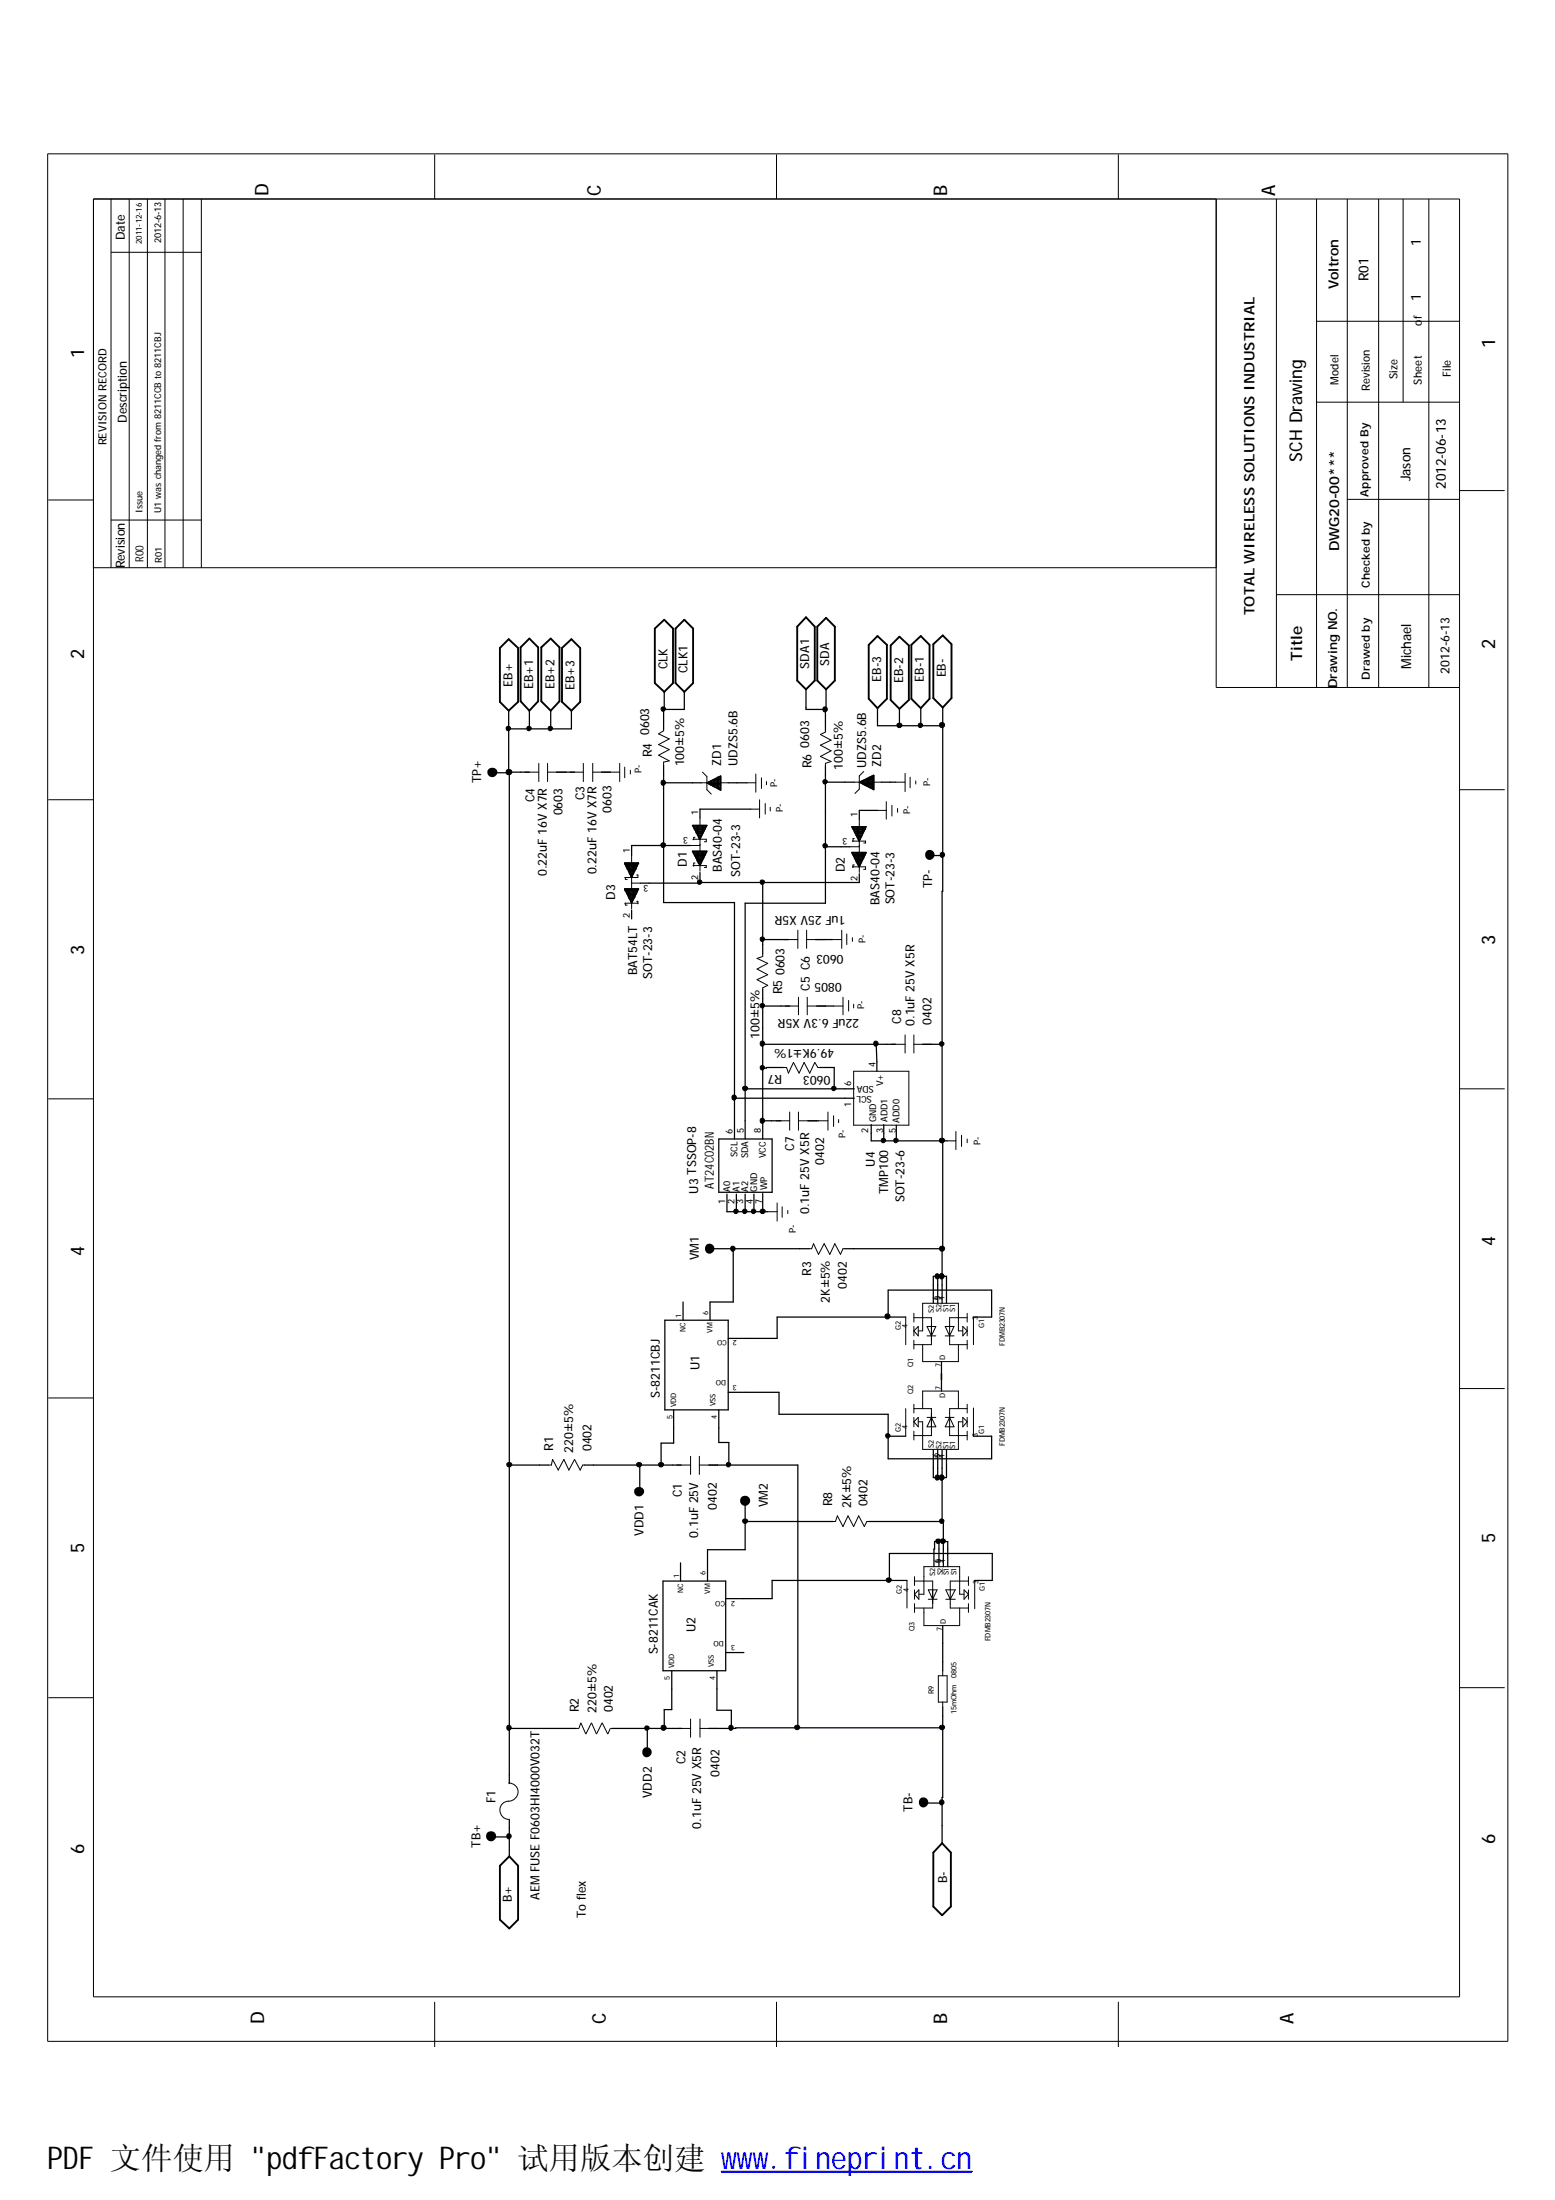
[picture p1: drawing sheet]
<svg xmlns="http://www.w3.org/2000/svg" width="210mm" height="297mm" viewBox="0 0 210 297" stroke-linecap="round" stroke-linejoin="round" font-family="sans-serif">
<g fill="none" stroke="#000" stroke-width=".13">
<path d="M6.4 20.8h197.1v254.8h-197.1zM12.6 26.9h184.4v242.7h-184.4zM15 34.1h12.2M15 26.9v49.8M17.4 26.9v49.8M19.9 26.9v49.8M22.3 26.9v49.8M24.7 26.9v49.8M27.2 26.9v49.8M58.7 20.9v6M104.8 20.9v6M151 20.9v6"/>
<path d="M164.2 26.9v65.9h32.8M172.3 26.9v65.9M177.7 26.9v65.9M181.9 26.9v65.9M186.1 26.9v65.9M189.4 26.9v27.4M192.9 26.9v65.9M177.7 54.3h19.3M177.7 43.4h19.3M6.5 67.5h6.1M12.6 76.7h151.6M15 70.2h12.2"/>
<path d="M181.9 67.4h15.1M197 66.2h6.1M89.6 98.5v.2l-.7 .4 1.4 .7-1.4 .7 1.4 .7-1.4 .8 1.4 .7-.7 .2v.4M111.4 98.6v.2l-.7 .4 1.5 .7-1.5 .7 1.5 .8-1.5 .7 1.5 .7-.8 .3v.3M172.3 80.3h24.7M6.5 108h6.1M70.9 104.3h1.8M72.7 103.1v2.4M73.9 104.3h2.5M73.9 103.1v2.4M77 104.3h1.7M78.7 103.1v2.4"/>
<path d="M80 104.3h3.7M80 103.1v2.4M83.7 103.1v2.4M84.3 103.6v1.4M84.4 118.5v.2h.3M85.1 104v.5M85.3 115.5v1M85.3 118.5v1.5M85.3 119.2h1.1M85.9 118.1h.2v.4h-1.8M93.2 114.2h1.3M93.6 113.4v-.1h1.7v.4h-.2"/>
<path d="M93.6 117v-.1h1.7v.2h-.2M93.8 113.1h-.2v.2M93.8 116.5h-.2v.4M94.5 110.4v1M94.5 113.3v1.6M94.5 116.9v.7M94.7 105.7h.7M94.8 104.3l.6 .5v1.8l.6 .6M97.3 105.7h1M100.8 105.7h1.2M101.3 109.2h1.2M102 104.5v2.5"/>
<path d="M102.5 108v2.4M102.8 105v1.5M103.3 108.5v1.4M103.5 105.5v.4M104 109v.5M114.7 114.3h1.3M115.1 113.6h1.7v.2h-.2M115.1 117.1v-.1h1.7v.4h-.2M115.3 105.6h.7M115.3 113.2h-.2v.4M115.3 116.8h-.2v.2M116 110.6v1"/>
<path d="M116 113.6v1.5M116 117v.8M116.6 104.2l-.6 .6v1.7l-.6 .6M117.9 105.6h1.1M118.4 109.4h1.2M119.6 108.2v2.4M120.4 108.7v1.5M120.9 105.6h1.3M121.2 109.2v.5M122.2 104.4v2.5M122.9 104.9v1.5M123.6 105.4v.5"/>
<path d="M197 106.6h6.1M84.3 121.9h1.8M84.4 121.9v.3h.3M85.3 121.9v.8M85.9 121.7h.2v.3M103 128.8v.3l-.8 .3 1.4 .7-1.4 .7 1.4 .8-1.4 .7 1.4 .7-.6 .4v.2M105.8 126.9h1.9M106 135.8h1.8M107.7 125.6v2.4M107.8 134.6v2.4M108.9 126.9h2.4M108.9 125.6v2.4"/>
<path d="M109 135.8h2.4M109 134.6v2.4M112.4 126.9h1.2M112.5 135.8h1.3M113.6 125.6v2.4M113.8 134.6v2.4M114.3 126.1v1.4M114.6 135.1v1.4M115.1 126.6v.5M115.2 135.6v.5M122.2 139.7v2.5M123.4 139.7v2.5"/>
<path d="M6.5 148.4h6.1M104.8 151.3h1.8M105.7 144.1h.5l.2 .8 .7-1.4 .8 1.4 .6-1.4 .8 1.4 .7-1.4 .4 .6h.3M106.6 150.1v2.5M107.8 151.3h2.4M107.8 150.1v2.5M110.5 151.3h1.3M111.8 150.1v2.5M112.5 150.7v1.4M113.2 151.2v.4M115.2 144.6h7.5v7.3h-7.5zM120.3 141h1.9"/>
<path d="M123.4 141h2.3M127.8 154h1.2M129 152.8v2.4M129.8 153.3v1.5M130.6 153.8v.5M197 147h6.1M103.6 163.6h1.3M104.9 162.4v2.5M105.6 162.9v1.5M106.3 163.4v.5M109.2 168.6h.4l.2-.7 .7 1.5 .8-1.5 .7 1.5 .7-1.5 .8 1.5 .3-.8h.2M122.3 177.8v3.8"/>
<path d="M123.4 177.3v1.2M123.4 179.1v1.3M123.4 179.7l.6-.6v1.3zM123.4 177.9h2.3v3.7h-2.3M124 179.7h.5v-3.7h4.9v3.7h.6M125.1 179.1h1.2l-.6 1.3zM127.6 179.1h1.2l-.6 1.3zM130 179.1l.6 .6-.6 .7zM130.6 177.9h-2.4v3.7h2.4M130.6 177.3v1.2M130.6 179.1v1.3M131.4 177.8v3.8"/>
<path d="M6.5 188.8h6.1M74 197.8h.4l.2-.8 .8 1.5 .7-1.5 .7 1.5 .8-1.5 .7 1.5 .4-.7h.2M91.4 197.8h1.8M93.2 196.6v2.5M94.4 197.8h2.5M94.4 196.6v2.5M122.3 190.2v3.7M123.4 181v1.1M123.4 189.6v1.2M123.4 191.4v1.2M123.4 193.2v1.2M123.4 190.2h2.3v3.6h-2.3"/>
<path d="M124 191.4v1.2l-.6-.6zM124 192h.5v3.7h4.9v-3.7h.6M124.5 181.6v2.2h4.9v-2.2M124.5 190.2v-2.4h4.9v2.4M125.1 180.4h1.2M125.1 191.4h1.2M125.7 191.4l.6 1.2h-1.2zM127.6 180.4h1.2M127.6 191.4h1.2M128.2 191.4l.6 1.2h-1.2zM130 191.4l.6 .6-.6 .6zM130.6 190.2h-2.4v3.6h2.4"/>
<path d="M130.6 181v1.1M130.6 189.6v1.2M130.6 191.4v1.2M130.6 193.2v1.2M131.4 190.1v3.8M197 187.5h6.1M112.4 205.4h.4l.2-.7 .8 1.4 .7-1.4 .7 1.4 .7-1.4 .8 1.4 .3-.7h.3M122.4 213.4v3.7M123.4 213.5h2.5v3.6h-2.5M123.4 212.9v1.2M123.4 214.7v1.2M123.4 216.5v1.2"/>
<path d="M124 214.7v1.2l-.6-.6zM124 215.3h.7v-3.8h4.8v3.8h.6M124.7 217.1v2.4h4.8v-2.4M125.3 214.7h1.2l-.6 1.2zM125.3 215.9h1.2M127.7 214.7h1.2l-.6 1.2zM127.7 215.9h1.2M130.1 214.7l.6 .6-.6 .6zM130.7 213.5h-2.4v3.6h2.4M130.7 212.9v1.2M130.7 214.7v1.2M130.7 216.5v1.2"/>
<path d="M131.6 213.4v3.8M6.5 229.2h6.1M77.7 233.4h.4l.3-.8 .7 1.5 .7-1.5 .7 1.5 .8-1.5 .7 1.5 .4-.7h.2M91.4 233.4h1.8M93.2 232.1v2.5M94.5 233.4h2.4M94.5 232.1v2.5M126.7 226.3h1.1v3.5h-1.1zM127.3 225.6v.7M127.3 229.8v.7M197 227.9h6.1M68.7 240.7a1.23 1.23 0 0 1 1.2 1.3 1.23 1.23 0 0 1-1.2 1.2 1.23 1.23 0 0 0-1.2 1.2 1.23 1.23 0 0 0 1.2 1.2"/>
<path d="M58.7 270.3v6.1M104.8 270.3v6.1M151 270.3v6.1"/>
</g>
<g fill="none" stroke="#000" stroke-width=".17">
<path d="M68.7 96v8.3h-2.2M71.5 96v2.4M74.3 96v2.4M77.1 96v2.4h-8.4M89.7 93.4v2.4M92.4 93.4v2.4h-2.8v2.7M108.8 93.1v2.7h2.6M111.4 95.8v2.8M111.5 93.1v2.4l-.1 .3M118.4 95.6v2.4h8.9M121.4 95.7v2.4M124.3 95.6v2.4"/>
<path d="M127.3 95.5l-.1 58.5M68.7 104.3h2.8M68.8 104.3v.1h-.1v136.4M75.1 104.3h2.5M81.2 104.3h1.2M84.3 116.7h1.8M84.3 116.5h1.9M84.3 116.5l1 2 .9-2M84.3 116.5v.1M84.4 116.9h1.6M84.5 117h1.4M84.5 116.5v.5"/>
<path d="M84.6 117.2h1.3M84.7 116.5v.8M84.7 117.4h1.2M84.8 116.5v1.1M84.8 117.7h.8M84.8 117.5h.9M84.9 117.9h.6M85 116.5v1.5M85 118.1h.4M85.1 118.2h.2M85.2 116.5v1.8M85.2 118.4h.1"/>
<path d="M85.3 116.5v1.8M85.5 116.5v1.5M85.7 116.5v1.1M85.9 116.5v.8M86 116.5v.5M86.2 116.5v.1M89.6 103.3v18.6h9.5v31.9M89.6 105.7h5.1M93.2 114.2h-7.9v1.3M93.5 111.4h1.9l-.9 1.9zM93.5 114.9h1.9l-.9 2zM93.5 115h1.9"/>
<path d="M93.6 115.2h1.7M93.6 111.4v.4h1.6M93.6 114.9v.4M93.7 112h1.5M93.7 115.5h1.5M93.7 115.3h1.5M93.8 111.4v.6h1.3M93.8 114.9v.7M93.9 112.3h1.1M93.9 115.7h1.2M94 111.4v1.1h.9M94 114.9v1"/>
<path d="M94 115.9h1M94.1 116.2h.7M94.1 116h.8M94.1 111.4v1.4h.6M94.1 114.9v1.5M94.2 113h.5M94.2 116.5h.5M94.2 116.4h.5M94.3 111.4v1.7h.3M94.3 114.9v1.7M94.4 113.3h.1M94.4 116.7h.2"/>
<path d="M94.5 111.4v1.8M94.5 114.9v1.9M94.5 117.8v1.4h-8.1M94.7 111.4v1.5M94.7 114.9v1.5M94.8 111.4v1.2h-.7M94.8 114.9v1.2M95 111.4v.8M95 114.9v.9M95.2 111.4v.5M95.2 114.9v.5M95.3 111.4v.1h-1.7"/>
<path d="M95.3 114.9v.2M95.4 105.7l1.9-.9v1.9zM95.5 105.7v.1h1.8M95.6 105.6h1.7M95.7 105.6v.3M95.8 105.5v.4h1.5M95.9 105.4h1.4M96 105.4v.6M96.2 106.1h1.1M96.3 105.4v.7M96.3 105.3h1M96.4 105.3v.9"/>
<path d="M96.5 105.2v1.1h.8M96.6 105.1h.7M96.8 105.1v1.3M96.9 104.9v1.6h.4M96.9 104.9h.4M97 104.9v1.6M97.2 106.6h.1M98.3 105.7h2.5M101.3 109.2h-6.8v1.2M103 119.2v9.6M111.4 103.4v18.5h-10.8v31.9M111.4 105.6h3.9"/>
<path d="M111.4 114.2h.3v.1h3M115 115.2h1.9M115 111.6h1.9l-.9 2zM115 115.1h1.9l-.9 1.9zM115.1 111.6v.2h1.7M115.1 115.3h1.7M115.1 115.1v.2M115.1 112h1.7M115.1 115.5h1.7M115.2 111.6v.4h1.5M115.2 115.7h1.5M115.2 115.1v.5"/>
<path d="M115.4 111.6v.9h1.1M115.4 116h1.1M115.4 115.1v.8M115.5 112.6h.9M115.5 116.2h.9M115.6 111.6v1.2h.7M115.6 115.1v1.3h.7M115.7 113h.6M115.7 116.5h.5M115.7 111.6v1.5h.5M115.7 116.7h.5M115.7 115.1v1.5"/>
<path d="M115.9 111.6v1.9h.1M115.9 115.1v1.9M115.9 117h.1M116 105.6h1.9M116 105.6l1.9-.9v1.9zM116 118v1.2h-21.5M116.1 105.6v.1M116.1 111.6v1.7h-.3M116.1 115.1v1.8h-.3M116.2 105.5v.3M116.2 111.6v1.4M116.2 115.1v1.3"/>
<path d="M116.3 105.8h1.6M116.3 105.4h1.6M116.4 105.4v.5M116.4 111.6v1M116.4 115.1v1M116.6 105.4v.5M116.6 111.6v.7h-1.3M116.6 115.1v.8h-1.3M116.7 105.9h1.2M116.7 105.3h1.2M116.8 105.3v.7M116.8 111.6v.4"/>
<path d="M116.8 115.1v.3M116.9 105.2v.9M117 106.1h.9M117 105.1h.9M117.1 105.1v1.1M117.3 105v1.3M117.3 106.3h.6M117.3 104.9h.6M117.4 104.9v1.5M117.6 104.8v1.7M117.7 106.5h.2M117.7 104.8h.2"/>
<path d="M117.8 104.8v1.7M118.4 109.4h-2.4v1.2M119 105.6h1.9M125.6 115.5h1.7M84.3 120v.2M84.3 120h1.9M84.3 120l1 1.9 .9-1.9M84.3 120.3h1.8M84.5 120v.4h1.5v-.4M84.6 120.6h1.3M84.7 120v.8h1.2v-.8M84.8 120.9h1"/>
<path d="M84.8 120v1.2M84.8 121.3h.8M84.8 121.1h.9M85 120v1.4h.5v-1.4M85.1 121.6h.3M85.2 120v1.8h.1v-1.8M85.3 122.9v1.2M85.7 120v1.2M86.2 120v.1h-1.9M103 133.6v20.2M103 126.9h3.4M103 135.8h3.6"/>
<path d="M110.1 126.9h2.3M110.2 135.8h2.3M97 153.8h7.2v7.2h-7.2zM99.1 148.3h16.2M100.6 147h14.7M103 141h17.9M103 151.3h2.4M105.7 144.1h-2.2v.1h-.5M109.1 151.3h1.4M110.7 144.1h1.9v2.9M117.6 151.8v2.2h10.2M118.3 141l.1 3.6"/>
<path d="M119.3 151.8v2.2M121 151.9v2.1M124.5 141h2.7M127.3 154v14.6h-13.3M89.7 178.3h8.6v12.1h-8.6zM92.2 175.8v2.5M95.8 168.6h13.4M98.1 161.2v2.4h5.5M99 168.6v7.2h-3.2v2.5M99.4 161.2v2.4M100.6 161.2v2.4M101.8 161.2v2.4"/>
<path d="M103 161.1v2.5M119.9 177.8v-3.6h14v3.6h-2.5M122.3 177.8h-17.4v2.9h-6.6M126 176v-3.7h1.8v3.7M126.6 172.3v3.7M127.2 168.6v7.4M68.7 197.8h5.3M78.9 197.8h13M86.4 197.8v3.7M90.9 190.4v4.4h-1.7v3M95.7 197.8h12v35.5M97 190.4v4.4h1.4v3"/>
<path d="M98.3 188h6.9v3h14.7v6h14v-3.1h-2.5M119.9 193.9h2.4M126 195.8v3.7h1.8v-3.7M126.6 195.8v3.7M127.1 183.8v4M127.2 195.8v9.6M89.5 213.5h8.5v12.1h-8.5zM91.9 211v2.5M100.6 205.4h11.8M100.6 202.6v6.6h-5.1v4.3M117.3 205.4h10v6.1M120.1 213.4v-3.7h13.8v3.7h-2.3"/>
<path d="M122.4 213.4h-18.2v2.4h-6.2M126.1 211.5l.1-3.4h1.7v3.4M126.7 208.1v3.4M127.3 219.5v6.1M68.7 233.4h9M82.6 233.4h9.4M87.4 233.4v3.3M90.7 225.6v5.2h-1v2.6M96.8 225.6v5.3h1.9v2.5M98 223.1h2.4M127.3 233.3h-28v.1h-3.6M127.3 230.5l-.1 18.4"/>
<path d="M66.4 248h2.3M68.7 245.6v5M124.7 243.4h2.5"/>
</g>
<g fill="none" stroke="#000" stroke-width=".25">
<path d="M67.5 87.5l1.2-1.2 1.2 1.2v7.3l-1.2 1.2-1.2-1.2zM70.3 87.4l1.2-1.2 1.1 1.2v7.3l-1.1 1.3-1.2-1.3zM73.1 87.4l1.2-1.2 1.2 1.2v7.3l-1.2 1.3-1.2-1.3zM75.9 87.5l1.2-1.2 1.2 1.2v7.3l-1.2 1.2-1.2-1.2zM88.4 84.9l1.3-1.2 1.1 1.2v7.3l-1.1 1.2-1.3-1.2zM91.2 84.9l1.2-1.2 1.2 1.2v7.3l-1.2 1.2-1.2-1.2zM108.8 83.3l1.2 1.3v7.3l-1.2 1.2-1.2-1.2v-7.3zM111.5 83.4l1.2 1.2v7.3l-1.2 1.2-1.2-1.2v-7.3zM117.3 87.1l1.1-1.2 1.3 1.2v7.2l-1.3 1.3-1.1-1.3zM120.2 87.2l1.2-1.2 1.3 1.2v7.3l-1.3 1.2-1.2-1.2zM123 87.1l1.3-1.2 1.2 1.2v7.2l-1.2 1.3-1.3-1.3zM126 87l1.3-1.2 1.1 1.2v7.3l-1.1 1.2-1.3-1.2z"/>
<path d="M67.5 251.9l1.2-1.3 1.2 1.3v7.3l-1.2 1.2-1.2-1.2zM127.2 248.9l1.2 1.2v7.3l-1.2 1.2-1.2-1.2v-7.3z"/>
</g>
<g fill="none" stroke="#000" stroke-width=".68">
<path d="M125.3 115.1h.3l.2 .1a.36 .36 0 0 1-.3 .6 .37 .37 0 0 1-.2-.7zM95.6 168.3h.3l.1 .1a.36 .36 0 0 1-.2 .5 .37 .37 0 0 1-.2-.6zM87.2 236.3h.3l.1 .1a.36 .36 0 0 1-.3 .5 .37 .37 0 0 1-.1-.6zM124.5 243.1h.3l.1 .1a.36 .36 0 0 1-.3 .5 .37 .37 0 0 1-.1-.6z"/>
<circle cx="66.5" cy="104.3" r=".33"/>
<circle cx="86.3" cy="201.4" r=".33"/>
<circle cx="100.6" cy="202.6" r=".35"/>
<circle cx="66.3" cy="247.9" r=".35"/>
</g>
<g fill="#000" stroke="#000" stroke-width=".13">
<path d="M111.2 95.5h.3l.1 .1a.36 .36 0 0 1-.3 .5 .37 .37 0 0 1-.1-.6z" fill-rule="evenodd"/>
<path d="M68.4 103.9h.3l.2 .2a.36 .36 0 0 1-.3 .5 .37 .37 0 0 1-.2-.7z" fill-rule="evenodd"/>
<path d="M68.6 103.9h.3l.1 .2a.36 .36 0 0 1-.3 .5 .37 .37 0 0 1-.1-.7z" fill-rule="evenodd"/>
<path d="M89.4 105.4h.3l.1 .1a.36 .36 0 0 1-.3 .5 .37 .37 0 0 1-.1-.6z" fill-rule="evenodd"/>
<path d="M127 115.1h.3l.2 .1a.36 .36 0 0 1-.3 .6 .37 .37 0 0 1-.2-.7z" fill-rule="evenodd"/>
<path d="M98.9 147.9h.3l.1 .1a.36 .36 0 0 1-.2 .5 .37 .37 0 0 1-.2-.6z" fill-rule="evenodd"/>
<path d="M102.7 151h.3l.2 .1a.36 .36 0 0 1-.3 .6 .37 .37 0 0 1-.2-.7z" fill-rule="evenodd"/>
<path d="M102.7 140.6h.3l.2 .1a.36 .36 0 0 1-.3 .6 .37 .37 0 0 1-.2-.7z" fill-rule="evenodd"/>
<path d="M118.1 140.6h.3l.1 .1a.36 .36 0 0 1-.3 .6 .37 .37 0 0 1-.1-.7z" fill-rule="evenodd"/>
<path d="M98.7 168.3h.4l.1 .1a.36 .36 0 0 1-.3 .5 .37 .37 0 0 1-.2-.6z" fill-rule="evenodd"/>
<path d="M126.4 172h.3l.1 .1a.36 .36 0 0 1-.3 .6 .37 .37 0 0 1-.1-.7z" fill-rule="evenodd"/>
<path d="M126.9 172h.3l.2 .1a.36 .36 0 0 1-.3 .6 .37 .37 0 0 1-.2-.7z" fill-rule="evenodd"/>
<path d="M126.9 172h.3l.2 .1a.36 .36 0 0 1-.3 .6 .37 .37 0 0 1-.2-.7z" fill-rule="evenodd"/>
<path d="M126.4 199.2h.3l.1 .1a.36 .36 0 0 1-.3 .5 .37 .37 0 0 1-.1-.6z" fill-rule="evenodd"/>
<path d="M126.9 199.2h.3l.2 .1a.36 .36 0 0 1-.3 .5 .37 .37 0 0 1-.2-.6z" fill-rule="evenodd"/>
<path d="M126.9 199.2h.3l.2 .1a.36 .36 0 0 1-.3 .5 .37 .37 0 0 1-.2-.6z" fill-rule="evenodd"/>
<path d="M68.5 233h.3l.2 .1a.36 .36 0 0 1-.3 .5 .37 .37 0 0 1-.2-.6z" fill-rule="evenodd"/>
<path d="M98.5 233h.3l.1 .1a.36 .36 0 0 1-.3 .5 .37 .37 0 0 1-.1-.6z" fill-rule="evenodd"/>
<path d="M68.5 247.6h.3l.2 .1a.36 .36 0 0 1-.3 .6 .37 .37 0 0 1-.2-.7z" fill-rule="evenodd"/>
<path d="M126.9 243.1h.3l.2 .1a.36 .36 0 0 1-.3 .5 .37 .37 0 0 1-.2-.6z" fill-rule="evenodd"/>
<circle cx="68.6" cy="98.4" r=".31"/>
<circle cx="71.4" cy="98.4" r=".31"/>
<circle cx="74.3" cy="98.4" r=".31"/>
<circle cx="89.5" cy="95.7" r=".31"/>
<circle cx="121.4" cy="97.9" r=".33"/>
<circle cx="124.2" cy="97.9" r=".31"/>
<circle cx="127.2" cy="97.9" r=".35"/>
<circle cx="89.5" cy="114.1" r=".31"/>
<circle cx="94.4" cy="119.1" r=".31"/>
<circle cx="102.9" cy="119.1" r=".31"/>
<circle cx="111.4" cy="114.2" r=".31"/>
<circle cx="111.4" cy="105.6" r=".31"/>
<circle cx="102.9" cy="135.8" r=".31"/>
<circle cx="102.9" cy="126.8" r=".31"/>
<circle cx="100.6" cy="147" r=".33"/>
<circle cx="102.9" cy="144.2" r=".31"/>
<circle cx="112.6" cy="147" r=".31"/>
<circle cx="119.2" cy="154" r=".31"/>
<circle cx="120.9" cy="154" r=".31"/>
<circle cx="127.1" cy="140.9" r=".31"/>
<circle cx="127.1" cy="154" r=".31"/>
<circle cx="127.2" cy="154" r=".33"/>
<circle cx="99.3" cy="163.6" r=".31"/>
<circle cx="100.5" cy="163.6" r=".31"/>
<circle cx="101.7" cy="163.6" r=".31"/>
<circle cx="103" cy="163.6" r=".33"/>
<circle cx="119.8" cy="177.7" r=".35"/>
<circle cx="127.2" cy="168.6" r=".35"/>
<circle cx="68.8" cy="197.8" r=".33"/>
<circle cx="86.3" cy="197.8" r=".33"/>
<circle cx="89.2" cy="197.8" r=".33"/>
<circle cx="98.3" cy="197.8" r=".31"/>
<circle cx="119.8" cy="193.9" r=".31"/>
<circle cx="100.6" cy="205.4" r=".33"/>
<circle cx="120" cy="213.3" r=".33"/>
<circle cx="126.7" cy="208.1" r=".33"/>
<circle cx="127.1" cy="205.4" r=".31"/>
<circle cx="127.3" cy="208.1" r=".31"/>
<circle cx="87.3" cy="233.3" r=".31"/>
<circle cx="89.6" cy="233.3" r=".35"/>
<circle cx="107.6" cy="233.2" r=".33"/>
<circle cx="127.2" cy="233.2" r=".33"/>
</g>
<path d="M97.4 293.2h33.8" fill="none" stroke="#00f" stroke-width=".18"/>
<path d="M97.4 293.2h33.8" fill="none" stroke="#00f" stroke-width=".17"/>
<text font-size="4.2" x="6.3" y="292.8">PDF 文件使用 &quot;pdfFactory Pro&quot; 试用版本创建 ww</text>
<text font-size="4.2" fill="#00f" x="99.5" y="292.8">w.fineprint.cn</text>
<g font-size="2.5">
<text x="36.2" y="26.4" transform="rotate(-90 36.2 26.4)">D</text>
<text x="81.1" y="26.4" transform="rotate(-90 81.1 26.4)">C</text>
<text x="127.8" y="26.4" transform="rotate(-90 127.8 26.4)">B</text>
<text x="172.1" y="26.4" transform="rotate(-90 172.1 26.4)">A</text>
<text x="201.8" y="46.9" transform="rotate(-90 201.8 46.9)">1</text>
<text x="11.3" y="48.3" transform="rotate(-90 11.3 48.3)">1</text>
<text x="11.3" y="88.9" transform="rotate(-90 11.3 88.9)">2</text>
<text x="201.8" y="87.6" transform="rotate(-90 201.8 87.6)">2</text>
<text x="11.3" y="129" transform="rotate(-90 11.3 129)">3</text>
<text x="201.8" y="127.6" transform="rotate(-90 201.8 127.6)">3</text>
<text x="11.3" y="169.6" transform="rotate(-90 11.3 169.6)">4</text>
<text x="201.8" y="168.3" transform="rotate(-90 201.8 168.3)">4</text>
<text x="11.3" y="209.7" transform="rotate(-90 11.3 209.7)">5</text>
<text x="201.8" y="208.3" transform="rotate(-90 201.8 208.3)">5</text>
<text x="11.3" y="250.3" transform="rotate(-90 11.3 250.3)">6</text>
<text x="201.8" y="248.9" transform="rotate(-90 201.8 248.9)">6</text>
<text x="35.6" y="273.3" transform="rotate(-90 35.6 273.3)">D</text>
<text x="81.8" y="273.3" transform="rotate(-90 81.8 273.3)">C</text>
<text x="127.8" y="273.3" transform="rotate(-90 127.8 273.3)">B</text>
<text x="174.6" y="273.3" transform="rotate(-90 174.6 273.3)">A</text>
</g>
<text font-size="2.4" x="175.8" y="62.3" transform="rotate(-90 175.8 62.3)">SCH Drawing</text>
<text font-size="2.1" x="175.8" y="89.2" transform="rotate(-90 175.8 89.2)">Title</text>
<g font-size="1.9">
<text x="191.8" y="33.2" transform="rotate(-90 191.8 33.2)">1</text>
<text x="180.7" y="39.1" transform="rotate(-90 180.7 39.1)">Voltron</text>
<text x="184.7" y="38" transform="rotate(-90 184.7 38)">R01</text>
<text x="191.8" y="40.6" transform="rotate(-90 191.8 40.6)">1</text>
<text x="190.4" y="65" transform="rotate(-90 190.4 65)">Jason</text>
<text x="195.2" y="66" transform="rotate(-90 195.2 66)">2012-06-13</text>
<text x="180.8" y="74.4" transform="rotate(-90 180.8 74.4)">DWG20-00***</text>
<text x="169.3" y="83.1" transform="rotate(-90 169.3 83.1)">TOTAL WIRELESS SOLUTIONS INDUSTRIAL</text>
<text x="190.5" y="90.3" transform="rotate(-90 190.5 90.3)">Michael</text>
</g>
<g font-size="1.7">
<text x="16.8" y="32.5" transform="rotate(-90 16.8 32.5)">Date</text>
<text x="17.1" y="57.1" transform="rotate(-90 17.1 57.1)">Description</text>
<text x="16.8" y="76.7" transform="rotate(-90 16.8 76.7)">Revision</text>
<text x="111.9" y="89.9" transform="rotate(-90 111.9 89.9)">SDA</text>
<text x="69.2" y="92.7" transform="rotate(-90 69.2 92.7)">EB+</text>
<text x="72" y="93.1" transform="rotate(-90 72 93.1)">EB+1</text>
<text x="74.8" y="93.1" transform="rotate(-90 74.8 93.1)">EB+2</text>
<text x="77.6" y="93.2" transform="rotate(-90 77.6 93.2)">EB+3</text>
<text x="90.1" y="90.4" transform="rotate(-90 90.1 90.4)">CLK</text>
<text x="92.8" y="90.9" transform="rotate(-90 92.8 90.9)">CLK1</text>
<text x="109.2" y="90.3" transform="rotate(-90 109.2 90.3)">SDA1</text>
<text x="119" y="92.1" transform="rotate(-90 119 92.1)">EB-3</text>
<text x="121.9" y="92.2" transform="rotate(-90 121.9 92.2)">EB-2</text>
<text x="124.7" y="92.1" transform="rotate(-90 124.7 92.1)">EB-1</text>
<text x="127.7" y="91.5" transform="rotate(-90 127.7 91.5)">EB-</text>
<text x="180.5" y="92.9" transform="rotate(-90 180.5 92.9)">Drawing NO.</text>
<text x="195.7" y="91" transform="rotate(-90 195.7 91)">2012-6-13</text>
<text x="87.6" y="99.3" transform="rotate(-90 87.6 99.3)">0603</text>
<text x="109.2" y="101" transform="rotate(-90 109.2 101)">0603</text>
<text x="64.9" y="105.8" transform="rotate(-90 64.9 105.8)">TP+</text>
<text x="88" y="102.2" transform="rotate(-90 88 102.2)">R4</text>
<text x="92.4" y="103.5" transform="rotate(-90 92.4 103.5)">100±5%</text>
<text x="97.4" y="103.4" transform="rotate(-90 97.4 103.4)">ZD1</text>
<text x="99.6" y="103.4" transform="rotate(-90 99.6 103.4)">UDZS5.6B</text>
<text x="109.6" y="103.7" transform="rotate(-90 109.6 103.7)">R6</text>
<text x="113.8" y="103.9" transform="rotate(-90 113.8 103.9)">100±5%</text>
<text x="116.9" y="103.7" transform="rotate(-90 116.9 103.7)">UDZS5.6B</text>
<text x="119" y="103.6" transform="rotate(-90 119 103.6)">ZD2</text>
<text x="72.1" y="108.3" transform="rotate(-90 72.1 108.3)">C4</text>
<text x="75.9" y="110.1" transform="rotate(-90 75.9 110.1)">0603</text>
<text x="78.9" y="108.1" transform="rotate(-90 78.9 108.1)">C3</text>
<text x="82.5" y="109.8" transform="rotate(-90 82.5 109.8)">0603</text>
<text x="73.8" y="118.3" transform="rotate(-90 73.8 118.3)">0.22uF 16V X7R</text>
<text x="80.5" y="118.1" transform="rotate(-90 80.5 118.1)">0.22uF 16V X7R</text>
<text x="92.7" y="117" transform="rotate(-90 92.7 117)">D1</text>
<text x="97.5" y="117.7" transform="rotate(-90 97.5 117.7)">BAS40-04</text>
<text x="99.9" y="118.4" transform="rotate(-90 99.9 118.4)">SOT-23-3</text>
<text x="114" y="117.8" transform="rotate(-90 114 117.8)">D2</text>
<text x="125.8" y="119.9" transform="rotate(-90 125.8 119.9)">TP-</text>
<text x="83.1" y="121.5" transform="rotate(-90 83.1 121.5)">D3</text>
<text x="114.1" y="123.6" transform="rotate(-180 114.1 123.6)">1uF 25V X5R</text>
<text x="118.7" y="122.2" transform="rotate(-90 118.7 122.2)">BAS40-04</text>
<text x="120.7" y="122.1" transform="rotate(-90 120.7 122.1)">SOT-23-3</text>
<text x="86" y="131.7" transform="rotate(-90 86 131.7)">BAT54LT</text>
<text x="105.9" y="131.7" transform="rotate(-90 105.9 131.7)">0603</text>
<text x="113.9" y="129" transform="rotate(-180 113.9 129)">0603</text>
<text x="88.1" y="132.2" transform="rotate(-90 88.1 132.2)">SOT-23-3</text>
<text x="105.6" y="134.2" transform="rotate(-90 105.6 134.2)">R5</text>
<text x="109.3" y="133.8" transform="rotate(-90 109.3 133.8)">C5 C6</text>
<text x="113.6" y="132.7" transform="rotate(-180 113.6 132.7)">0805</text>
<text x="116" y="137.5" transform="rotate(-180 116 137.5)">22uF 6.3V X5R</text>
<text x="102.5" y="140.2" transform="rotate(-90 102.5 140.2)">100±5%</text>
<text x="112.6" y="141.7" transform="rotate(-180 112.6 141.7)">49.9K±1%</text>
<text x="121.7" y="138.2" transform="rotate(-90 121.7 138.2)">C8</text>
<text x="123.4" y="138.5" transform="rotate(-90 123.4 138.5)">0.1uF 25V X5R</text>
<text x="125.7" y="138.4" transform="rotate(-90 125.7 138.4)">0402</text>
<text x="105.6" y="145.1" transform="rotate(-180 105.6 145.1)">R7</text>
<text x="112.1" y="145.2" transform="rotate(-180 112.1 145.2)">0603</text>
<text x="107.2" y="155.4" transform="rotate(-90 107.2 155.4)">C7</text>
<text x="94.2" y="161.1" transform="rotate(-90 94.2 161.1)">U3 TSSOP-8</text>
<text x="96.4" y="160.5" transform="rotate(-90 96.4 160.5)">AT24CO2BN</text>
<text x="111.3" y="157.3" transform="rotate(-90 111.3 157.3)">0402</text>
<text x="118.1" y="157.5" transform="rotate(-90 118.1 157.5)">U4</text>
<text x="119.9" y="161.2" transform="rotate(-90 119.9 161.2)">TMP100</text>
<text x="109.2" y="163.9" transform="rotate(-90 109.2 163.9)">0.1uF 25V X5R</text>
<text x="122.1" y="162.3" transform="rotate(-90 122.1 162.3)">SOT-23-6</text>
<text x="94.3" y="170.1" transform="rotate(-90 94.3 170.1)">VM1</text>
<text x="109.5" y="172.2" transform="rotate(-90 109.5 172.2)">R3</text>
<text x="112" y="175.9" transform="rotate(-90 112 175.9)">2K±5%</text>
<text x="114.3" y="174" transform="rotate(-90 114.3 174)">0402</text>
<text x="94.4" y="185" transform="rotate(-90 94.4 185)">U1</text>
<text x="89.1" y="188.8" transform="rotate(-90 89.1 188.8)">S-8211CBJ</text>
<text x="74.7" y="195.9" transform="rotate(-90 74.7 195.9)">R1</text>
<text x="77.4" y="196.1" transform="rotate(-90 77.4 196.1)">220±5%</text>
<text x="79.8" y="195.9" transform="rotate(-90 79.8 195.9)">0402</text>
<text x="92" y="202.1" transform="rotate(-90 92 202.1)">C1</text>
<text x="96.8" y="203.8" transform="rotate(-90 96.8 203.8)">0402</text>
<text x="103.6" y="203.5" transform="rotate(-90 103.6 203.5)">VM2</text>
<text x="112.4" y="203.4" transform="rotate(-90 112.4 203.4)">R8</text>
<text x="114.9" y="203.6" transform="rotate(-90 114.9 203.6)">2K±5%</text>
<text x="117.1" y="203.4" transform="rotate(-90 117.1 203.4)">0402</text>
<text x="86.9" y="207.4" transform="rotate(-90 86.9 207.4)">VDD1</text>
<text x="94.2" y="207.6" transform="rotate(-90 94.2 207.6)">0.1uF 25V</text>
<text x="93.9" y="220.3" transform="rotate(-90 93.9 220.3)">U2</text>
<text x="88.8" y="223.4" transform="rotate(-90 88.8 223.4)">S-8211CAK</text>
<text x="78.1" y="231.2" transform="rotate(-90 78.1 231.2)">R2</text>
<text x="80.5" y="231.3" transform="rotate(-90 80.5 231.3)">220±5%</text>
<text x="82.7" y="231.2" transform="rotate(-90 82.7 231.2)">0402</text>
<text x="92.5" y="238.2" transform="rotate(-90 92.5 238.2)">C2</text>
<text x="97.1" y="239.9" transform="rotate(-90 97.1 239.9)">0402</text>
<text x="66.9" y="243.4" transform="rotate(-90 66.9 243.4)">F1</text>
<text x="88" y="242.8" transform="rotate(-90 88 242.8)">VDD2</text>
<text x="123.2" y="244.6" transform="rotate(-90 123.2 244.6)">TB-</text>
<text x="64.9" y="249.5" transform="rotate(-90 64.9 249.5)">TB+</text>
<text x="94.7" y="246.9" transform="rotate(-90 94.7 246.9)">0.1uF 25V X5R</text>
<text x="69.1" y="256.8" transform="rotate(-90 69.1 256.8)">B+</text>
<text x="72.8" y="256.5" transform="rotate(-90 72.8 256.5)">AEMFUSE F0603HI4000V032T</text>
<text x="127.8" y="254.3" transform="rotate(-90 127.8 254.3)">B-</text>
<text x="79.1" y="259" transform="rotate(-90 79.1 259)">To flex</text>
</g>
<g font-size="1.5">
<text x="191.9" y="44" transform="rotate(-90 191.9 44)">of</text>
<text x="180.7" y="51.9" transform="rotate(-90 180.7 51.9)">Model</text>
<text x="184.9" y="52.8" transform="rotate(-90 184.9 52.8)">Revision</text>
<text x="188.6" y="51.2" transform="rotate(-90 188.6 51.2)">Size</text>
<text x="191.9" y="51.9" transform="rotate(-90 191.9 51.9)">Sheet</text>
<text x="195.8" y="50.9" transform="rotate(-90 195.8 50.9)">File</text>
<text x="14.4" y="60.1" transform="rotate(-90 14.4 60.1)">REVISION RECORD</text>
<text x="184.7" y="67.1" transform="rotate(-90 184.7 67.1)">Approved By</text>
<text x="19.4" y="75.9" transform="rotate(-90 19.4 75.9)">R00</text>
<text x="184.9" y="79.4" transform="rotate(-90 184.9 79.4)">Checked by</text>
<text x="184.9" y="91.8" transform="rotate(-90 184.9 91.8)">Drawed by</text>
</g>
<g font-size="1.3">
<text x="21.8" y="32.8" transform="rotate(-90 21.8 32.8)">2012-6-13</text>
<text x="19.2" y="69.3" transform="rotate(-90 19.2 69.3)">Issue</text>
<text x="21.8" y="69.3" transform="rotate(-90 21.8 69.3)">U1 was changed from 8211CCB to 8211CBJ</text>
<text x="21.8" y="76" transform="rotate(-90 21.8 76)">R01</text>
<text x="86.6" y="104.4" transform="rotate(-90 86.6 104.4)">P-</text>
<text x="104.9" y="106.3" transform="rotate(-90 104.9 106.3)">P-</text>
<text x="125.6" y="106.1" transform="rotate(-90 125.6 106.1)">P-</text>
<text x="92.9" y="113" transform="rotate(-180 92.9 113)">3</text>
<text x="94.2" y="110.1" transform="rotate(-90 94.2 110.1)">1</text>
<text x="105.7" y="109.7" transform="rotate(-90 105.7 109.7)">P-</text>
<text x="114.4" y="113.1" transform="rotate(-180 114.4 113.1)">3</text>
<text x="115.7" y="110.3" transform="rotate(-90 115.7 110.3)">1</text>
<text x="122.9" y="109.9" transform="rotate(-90 122.9 109.9)">P-</text>
<text x="85" y="115.2" transform="rotate(-90 85 115.2)">1</text>
<text x="87.5" y="119.5" transform="rotate(-180 87.5 119.5)">3</text>
<text x="94.2" y="118.8" transform="rotate(-90 94.2 118.8)">2</text>
<text x="115.7" y="119" transform="rotate(-90 115.7 119)">2</text>
<text x="85" y="123.9" transform="rotate(-90 85 123.9)">2</text>
<text x="116.8" y="127.4" transform="rotate(-90 116.8 127.4)">P-</text>
<text x="116.7" y="136.3" transform="rotate(-90 116.7 136.3)">P-</text>
<text x="114.9" y="149.5" transform="rotate(-90 114.9 149.5)">1</text>
<text x="114.9" y="146.6" transform="rotate(-90 114.9 146.6)">6</text>
<text x="117.7" y="148" transform="rotate(-180 117.7 148)">SCL</text>
<text x="117.9" y="146.6" transform="rotate(-180 117.9 146.6)">SDA</text>
<text x="118.2" y="144.1" transform="rotate(-90 118.2 144.1)">4</text>
<text x="119.2" y="146.7" transform="rotate(-90 119.2 146.7)">V+</text>
<text x="98.9" y="153.1" transform="rotate(-90 98.9 153.1)">6</text>
<text x="100.4" y="153" transform="rotate(-90 100.4 153)">5</text>
<text x="102.7" y="153" transform="rotate(-90 102.7 153)">8</text>
<text x="114.1" y="153.7" transform="rotate(-90 114.1 153.7)">P-</text>
<text x="117.2" y="152.9" transform="rotate(-90 117.2 152.9)">2</text>
<text x="118.3" y="151.5" transform="rotate(-90 118.3 151.5)">GND</text>
<text x="119.2" y="153" transform="rotate(-90 119.2 153)">3</text>
<text x="119.8" y="151.5" transform="rotate(-90 119.8 151.5)">ADD1</text>
<text x="120.9" y="153" transform="rotate(-90 120.9 153)">5</text>
<text x="121.4" y="151.6" transform="rotate(-90 121.4 151.6)">ADD0</text>
<text x="132.3" y="154.5" transform="rotate(-90 132.3 154.5)">P-</text>
<text x="98.6" y="160.9" transform="rotate(-90 98.6 160.9)">A0</text>
<text x="99.6" y="156.2" transform="rotate(-90 99.6 156.2)">SCL</text>
<text x="99.8" y="160.9" transform="rotate(-90 99.8 160.9)">A1</text>
<text x="101" y="160.9" transform="rotate(-90 101 160.9)">A2</text>
<text x="101" y="156.4" transform="rotate(-90 101 156.4)">SDA</text>
<text x="102.2" y="160.9" transform="rotate(-90 102.2 160.9)">GND</text>
<text x="103.4" y="156.4" transform="rotate(-90 103.4 156.4)">VCC</text>
<text x="103.5" y="160.7" transform="rotate(-90 103.5 160.7)">WP</text>
<text x="97.9" y="162.6" transform="rotate(-90 97.9 162.6)">1</text>
<text x="99.1" y="162.6" transform="rotate(-90 99.1 162.6)">2</text>
<text x="100.3" y="162.6" transform="rotate(-90 100.3 162.6)">3</text>
<text x="101.6" y="162.6" transform="rotate(-90 101.6 162.6)">4</text>
<text x="102.9" y="162.6" transform="rotate(-90 102.9 162.6)">7</text>
<text x="107.4" y="166.5" transform="rotate(-90 107.4 166.5)">P-</text>
</g>
<text font-size="1.1" x="19.1" y="33" transform="rotate(-90 19.1 33)">2011-12-16</text>
<g font-size="1">
<text x="91.9" y="177.9" transform="rotate(-90 91.9 177.9)">1</text>
<text x="92.5" y="179.9" transform="rotate(-90 92.5 179.9)">NC</text>
<text x="95.6" y="177.5" transform="rotate(-90 95.6 177.5)">6</text>
<text x="96.2" y="179.9" transform="rotate(-90 96.2 179.9)">VM</text>
<text x="121.6" y="179.6" transform="rotate(-90 121.6 179.6)">G2</text>
<text x="122.5" y="179.4" transform="rotate(-90 122.5 179.4)">4</text>
<text x="126.1" y="177.2" transform="rotate(-90 126.1 177.2)">S2</text>
<text x="126.7" y="175.5" transform="rotate(-90 126.7 175.5)">6</text>
<text x="126.9" y="175.5" transform="rotate(-90 126.9 175.5)">5</text>
<text x="127.1" y="177.2" transform="rotate(-90 127.1 177.2)">S2</text>
<text x="127.2" y="175.5" transform="rotate(-90 127.2 175.5)">2</text>
<text x="127.5" y="175.5" transform="rotate(-90 127.5 175.5)">1</text>
<text x="128" y="177.2" transform="rotate(-90 128 177.2)">S1</text>
<text x="128.9" y="177.2" transform="rotate(-90 128.9 177.2)">S1</text>
<text x="132" y="178.3" transform="rotate(-90 132 178.3)">3</text>
<text x="132.8" y="179.3" transform="rotate(-90 132.8 179.3)">G1</text>
<text x="98.1" y="181" transform="rotate(-180 98.1 181)">CO</text>
<text x="99.5" y="181" transform="rotate(-180 99.5 181)">2</text>
<text x="123.3" y="184.6" transform="rotate(-90 123.3 184.6)">Q1</text>
<text x="127" y="184.6" transform="rotate(-90 127 184.6)">7</text>
<text x="127.6" y="183.7" transform="rotate(-90 127.6 183.7)">D</text>
<text x="135.6" y="181.7" transform="rotate(-90 135.6 181.7)">FDMB2307N</text>
<text x="90.8" y="191.6" transform="rotate(-90 90.8 191.6)">5</text>
<text x="91.3" y="190" transform="rotate(-90 91.3 190)">VDD</text>
<text x="96.6" y="189.9" transform="rotate(-90 96.6 189.9)">VSS</text>
<text x="96.8" y="191.6" transform="rotate(-90 96.8 191.6)">4</text>
<text x="98" y="186.4" transform="rotate(-180 98 186.4)">DO</text>
<text x="99.5" y="187" transform="rotate(-180 99.5 187)">3</text>
<text x="123.3" y="188.2" transform="rotate(-90 123.3 188.2)">Q2</text>
<text x="127" y="187.6" transform="rotate(-90 127 187.6)">7</text>
<text x="127.6" y="188.8" transform="rotate(-90 127.6 188.8)">D</text>
<text x="121.6" y="193.3" transform="rotate(-90 121.6 193.3)">G2</text>
<text x="122.5" y="192.9" transform="rotate(-90 122.5 192.9)">4</text>
<text x="126.1" y="195.5" transform="rotate(-90 126.1 195.5)">S2</text>
<text x="126.7" y="196.7" transform="rotate(-90 126.7 196.7)">6</text>
<text x="126.9" y="196.8" transform="rotate(-90 126.9 196.8)">5</text>
<text x="127.1" y="195.6" transform="rotate(-90 127.1 195.6)">S2</text>
<text x="127.2" y="196.8" transform="rotate(-90 127.2 196.8)">2</text>
<text x="127.5" y="196.8" transform="rotate(-90 127.5 196.8)">1</text>
<text x="128" y="195.6" transform="rotate(-90 128 195.6)">S1</text>
<text x="128.9" y="195.6" transform="rotate(-90 128.9 195.6)">S1</text>
<text x="132" y="194" transform="rotate(-90 132 194)">3</text>
<text x="132.8" y="193.7" transform="rotate(-90 132.8 193.7)">G1</text>
<text x="135.6" y="195.3" transform="rotate(-90 135.6 195.3)">FDMB2307N</text>
<text x="91.7" y="213" transform="rotate(-90 91.7 213)">1</text>
<text x="92.2" y="215.1" transform="rotate(-90 92.2 215.1)">NC</text>
<text x="95.2" y="212.7" transform="rotate(-90 95.2 212.7)">6</text>
<text x="95.8" y="215.2" transform="rotate(-90 95.8 215.2)">VM</text>
<text x="121.8" y="215.2" transform="rotate(-90 121.8 215.2)">G2</text>
<text x="122.7" y="214.9" transform="rotate(-90 122.7 214.9)">4</text>
<text x="126.2" y="212.8" transform="rotate(-90 126.2 212.8)">S2</text>
<text x="126.8" y="211" transform="rotate(-90 126.8 211)">6</text>
<text x="127" y="211" transform="rotate(-90 127 211)">5</text>
<text x="127.3" y="212.7" transform="rotate(-90 127.3 212.7)">S2</text>
<text x="127.3" y="211" transform="rotate(-90 127.3 211)">2</text>
<text x="127.6" y="211" transform="rotate(-90 127.6 211)">1</text>
<text x="128.1" y="212.7" transform="rotate(-90 128.1 212.7)">S1</text>
<text x="129.1" y="212.7" transform="rotate(-90 129.1 212.7)">S1</text>
<text x="132.1" y="213.8" transform="rotate(-90 132.1 213.8)">3</text>
<text x="132.9" y="214.8" transform="rotate(-90 132.9 214.8)">G1</text>
<text x="97.7" y="221.6" transform="rotate(-180 97.7 221.6)">DO</text>
<text x="97.9" y="216.1" transform="rotate(-180 97.9 216.1)">CO</text>
<text x="99.2" y="216.1" transform="rotate(-180 99.2 216.1)">2</text>
<text x="123.4" y="220.2" transform="rotate(-90 123.4 220.2)">Q3</text>
<text x="127.2" y="220.2" transform="rotate(-90 127.2 220.2)">7</text>
<text x="127.7" y="219.2" transform="rotate(-90 127.7 219.2)">D</text>
<text x="133.7" y="221.6" transform="rotate(-90 133.7 221.6)">FDMB2307N</text>
<text x="90.4" y="226.8" transform="rotate(-90 90.4 226.8)">5</text>
<text x="91" y="225.2" transform="rotate(-90 91 225.2)">VDD</text>
<text x="96.4" y="225.1" transform="rotate(-90 96.4 225.1)">VSS</text>
<text x="96.5" y="226.8" transform="rotate(-90 96.5 226.8)">4</text>
<text x="99.2" y="222.1" transform="rotate(-180 99.2 222.1)">3</text>
<text x="129.1" y="226.5" transform="rotate(-90 129.1 226.5)">0805</text>
<text x="126.1" y="228.7" transform="rotate(-90 126.1 228.7)">R9</text>
<text x="129.1" y="231.4" transform="rotate(-90 129.1 231.4)">15mOhm</text>
</g>
</svg>
